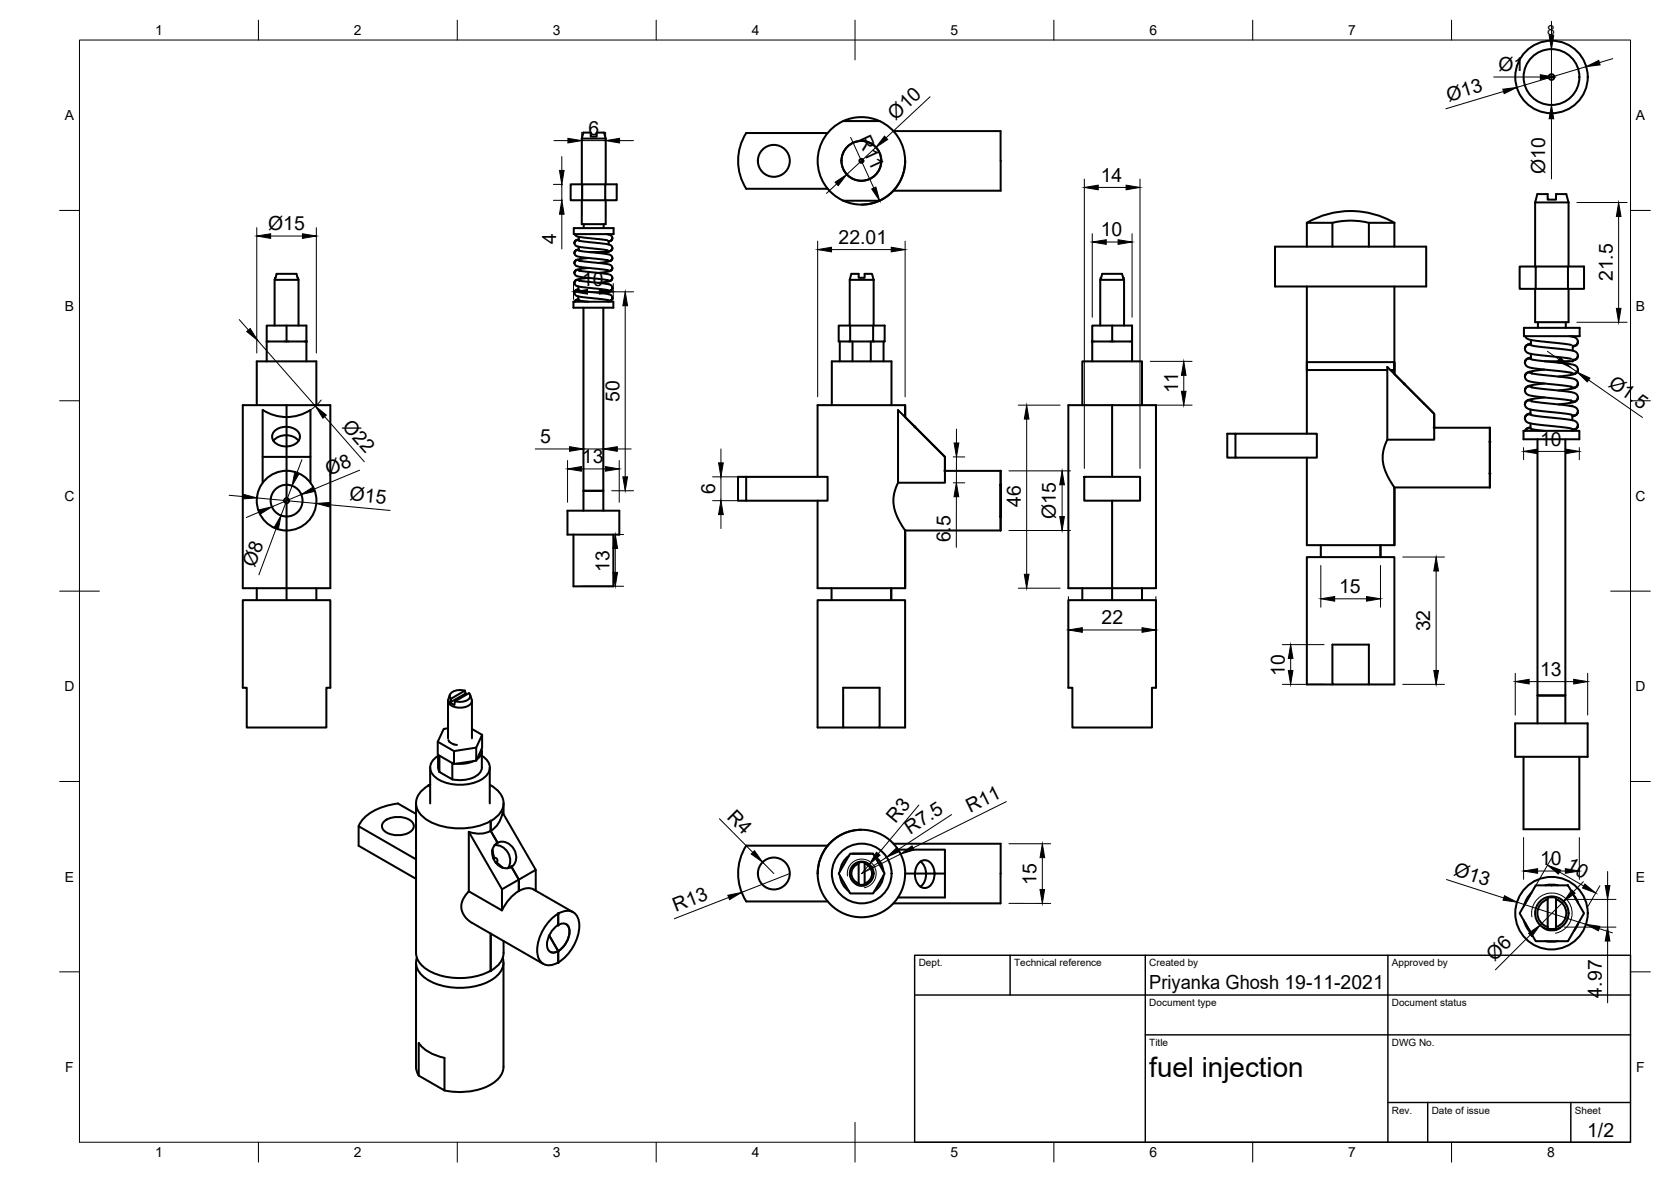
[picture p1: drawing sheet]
<svg xmlns="http://www.w3.org/2000/svg" width="420mm" height="297mm" viewBox="0 0 420 297" stroke-linecap="round" stroke-linejoin="round" font-family="sans-serif">
<!-- layer: Visible -->
<g fill="none" stroke="#000" stroke-width=".51">
<path d="M146.3 34.8l.4-1.5h1.8v1h1.5v-1h1.9l.4 1.5M146.3 34.8h6M146.3 34.8v11.5M152.3 34.8v11.5M208.1 33.4h-20.5a13 13 0 0 0 0 14h20.5M212 30.4h9.2M212 30.4a11 11 0 0 1 9.2 0M212 30.4a11 11 0 0 0-4.1 16.8 11 11 0 0 0 17.3 0 11 11 0 0 0-4-16.8M224.6 32.9h27v7.5v7.5h-27M144.3 57.3h10v1.5h-10zM144.5 58.8l.2 .4 .8 .3 7.2 .9M145.5 59.5v.9h-.7l-.4 .7"/>
<path d="M146.3 50.3v6h6v-6M146.4 46.3v4h-2.9v-4h11.6v4h-2.9M146.8 56.3v1M151.8 56.3v1M152.2 46.3v4h-5.8M152.5 58.8l.8 .2a.78 .78 0 0 1 .7 .9 .78 .78 0 0 1-1 .7M153 58.8v.1M212 50.4h9.2M227.6 40.4a11 11 0 0 1-11 11M328.6 56a21.9 21.9 0 0 1 22 0M335 56v6M344.2 56v6"/>
<path d="M350.6 56h-.7a51.5 51.5 0 0 1-9.8-.5h-2.2a30.7 30.7 0 0 1-8.6 .5h-.7v6M350.6 56v6M386 50.9l.5-2.1h2.6v1.4h2.1v-1.4h2.6l.6 2.1M386 50.9h8.4M386 50.9v16.1M394.4 50.9v16.1M69 70.3h6.1M75.1 70.3l-.6-1.5h-4.9l-.6 1.5v11.5M75.1 70.3v11.5M144.2 75.8h10v1.5h-10zM144.4 71.1l.4 .6 .7 .3 7.3 .9M144.4 73.6l.4 .6 .7 .3 7.3 .9"/>
<path d="M144.4 68.6l.4 .6 .8 .3 7.2 .9M144.4 66.1l.4 .6 .8 .3 7.2 .9M144.4 63.6l.3 .6 .7 .3 7.4 .9M144.4 61.1l.3 .5 .7 .4 7.3 .9M145.4 72v.9a.74 .74 0 0 0-1 .7M145.4 74.5v.9a.73 .73 0 0 0-.9 .4l.3-.4 .6-.2M145.4 72.7l-.7 .3-.3 .6M145.5 62v.9h-.7l-.4 .7M145.5 60.2l-.7 .2-.4 .7M145.5 62.7l-.8 .3-.3 .6M145.6 70.5l7.8 1a.78 .78 0 0 1 .5 1 .78 .78 0 0 1-.9 .5M145.6 73l7.8 1.1a.77 .77 0 0 1 .5 .9 .77 .77 0 0 1-.9 .5"/>
<path d="M145.6 68l6.9 .8 1 .3a.77 .77 0 0 1 .4 1.1 .77 .77 0 0 1-1.2 .2l.4 .2 .5-.1 .4-.7-.2 .5-.6 .4-2.7 .4M145.6 65.5l6.8 .8 1.1 .3a.76 .76 0 0 1 .4 1.1 .76 .76 0 0 1-1.2 .2l.4 .2 .5-.1 .4-.7-.2 .5-.4 .3-2.9 .5M145.6 63l6.6 .8 1.3 .3a.76 .76 0 0 1 .4 1.1 .76 .76 0 0 1-1.2 .2l.8 .1 .3-.2 .2-.5-.2 .5-.4 .3-2.9 .5M145.6 60.5l7.8 1a.78 .78 0 0 1 .6 1 .78 .78 0 0 1-1 .6M145.6 75.5l2.4 .3M145.7 70.5l-.5-.2-.4 .1-.4 .7M145.7 68l-.8-.1-.5 .7M145.7 65.5l-.8-.1-.3 .2-.2 .5M146.7 77.3v46h5v-46M148 64.8l-2.9 .5-.5 .3-.2 .5M148 67.3l-2.9 .5-.5 .3-.2 .5M148 69.8l-2.9 .5-.5 .3-.2 .5"/>
<path d="M152.5 71.3l.5 .1M152.5 63.3l-2 .3M153 73a.74 .74 0 0 0 1-.7l-.3 .6-.7 .3M153 75.5a.74 .74 0 0 0 1-.7l-.3 .6-.7 .3M153 73v.9M153 75.5v.3M153 63.1v.2h-5M153 60.6a.77 .77 0 0 0 1-.8l-.2 .6-.8 .3M153 63.1a.77 .77 0 0 0 1-.8l-.4 .7-.6 .2M153 60.6v.8M213.7 70.3h6M219.7 70.3l-.4-1.5h-1.9v1h-1.5v-1h-1.8l-.4 1.5v11.5"/>
<path d="M219.7 70.3v11.5M276.6 70.3h6M282.6 70.3l-.5-1.5h-4.9l-.6 1.5v11.5M282.6 70.3v11.5M320.6 62h38v10h-38zM328.6 72v37M350.6 72v21h-1M386 72.6v8.4h8.4v-8.4M386.1 67v5.6h-4v-5.6h16.2v5.6h-4M394.3 67v5.6h-8.2M67.1 85.8h9.9M67.1 85.8v-4h9.9v9"/>
<path d="M67.1 85.8v5M72.1 81.8v4M211.2 85.8v5M213.8 85.8h-2.9v-4h11.5v4h-.3M213.8 81.8v4h5.7v-4M214.4 85.8v5M218.9 85.8v5M219.5 85.8h2.6M222.2 85.8v5M274.6 85.8h10M274.6 85.8v-4h10v9M274.6 85.8v5"/>
<path d="M279.7 81.8v4M328.6 91h22v3M328.6 93h20.2M350.6 91v3l10 10v3.5h14v11.5v-8M383.2 82.4h14v2.1h-14zM383.4 98.1l.4 .9 1 .4 10.3 1.3M383.4 94.6l.3 .7 .9 .6 10.5 1.3M383.4 91.1l.4 .9 1 .4 10.3 1.3M383.4 87.6l.5 .9 .8 .4 10.3 1.3M383.5 84.5a2.76 2.76 0 0 0 2.6 1.1l8.9 1.1M384.9 88.9v1.3h-.9l-.4 .4-.2 .5M384.9 85.4v1.3l-.5-.1-.5 .2-.5 .8"/>
<path d="M384.9 86.3l-1.1 .5-.4 .8M384.9 89.8l-1.1 .5-.4 .8M385 97.3l10.3 1.3 .8 .2 .5 .5 .1 .8-.3 .6-.6 .2-.8-.2 .5 .2 .6-.1 .5-.4 .1-.5-.1 .5-.5 .5-1.4 .4-2.9 .3M385 93.8l10 1.2 1.1 .3 .5 .6 .1 .7-.3 .6-.6 .2-.8-.2 .5 .2h.6l.4-.3 .2-.7-.2 .6-.5 .5-4.2 .6M385 90.3l9.7 1.2 1.3 .3 .6 .5 .1 .6-.3 .8-.6 .2-.8-.2 .5 .2 .6-.1 .5-.4 .1-.5-.1 .5-.5 .5-1.3 .4-3 .3M385 86.8l10.9 1.5 .7 .5 .1 .8-.5 .7-.7 .1M385.2 97.3l-.5-.2h-.6l-.4 .3-.3 .7M385.2 93.8l-.6-.2-.6 .1-.4 .4-.2 .5M386.7 81v1.4M388.3 92.9l-3.7 .5-.8 .5-.4 .7M388.3 96.4l-3.8 .6-.9 .5-.2 .6M388.3 99.9l-4 .6-.7 .5-.2 .6"/>
<path d="M393.7 81v1.4M394.7 84.5l1.4 .3 .6 .8-.1 .9-.6 .4h-.5M394.7 90.8l-2.9 .3M395.5 90.4v.4h-7.1M395.5 86.9l.8-.2 .4-.8-.3 .8-.9 .4M395.5 90.4l.9-.2 .3-.8-.4 .9-.8 .3M395.5 84.5v.1M395.5 86.9v1.2M61 101.8h22.1v46h-22.1zM64.6 101.8v-11h14.9v11M66 114.8h12.1v-11.8a11 11 0 0 1-12 0l-.1 18.3M68.7 110.8a4.3 4.3 0 0 1 6.4 0"/>
<path d="M68.9 108.5a4.3 4.3 0 0 1 6.2 .2 2.15 2.15 0 0 1-1.6 3.2 3.9 3.9 0 0 1-5-1.7 1.87 1.87 0 0 1 .4-1.7zM72.1 101.8v10.4M72.1 112.2v6.1M72.1 118.3v6.9M72.1 118.3a7.5 7.5 0 0 0-7.5 7.5 7.5 7.5 0 0 0 7.5 7.5M72.1 118.3a7.5 7.5 0 0 1 7.5 7.5 7.5 7.5 0 0 1-7.5 7.5M78.1 114.8v6.5M187.6 119.8v6h20.5v-6h-22.5v6h2M209.1 101.8v-11h15.1v11M227.6 104.8v-3h-22v18M227.6 101.8v3l10 10v3.5h14v11.5v-8M251.6 118.3v15"/>
<path d="M268.6 101.8h22.1v46h-22.1zM272.1 101.8v-11h15v11M272.6 119.8h14.1v6h-14.1zM279.6 101.8v18M310.6 109v6h20.5v-6h-22.5v6h2M328.6 115v22h22M348.8 110.5h11.8v-6.5l-11.8-11.8v18.3l-.9 2.7-.2 2.3 .2 1.4 .5 1.7 2.2 3.9v14.5M374.6 107.5v15M374.6 119v3.5M383.1 108.3h14v2.1h-14zM383.4 101.6l.4 .9 1 .4 10.3 1.3M383.4 105.1l.5 1 1.1 .4 10.1 1.2"/>
<path d="M384.8 102.9v1.2h-.5l-.4 .2-.4 .4-.1 .4M384.8 106.4v1.2a1.04 1.04 0 0 0-1.3 .7l.4-.6 .9-.3M384.8 103.9l-1 .4-.4 .8M385 100.8l10.5 1.3 1 .6 .2 .8-.4 .8-.9 .1M385.1 104.3l10.8 1.5 .7 .5 .1 .8-.5 .7-.8 .1M385.1 107.8l3.3 .5M385.2 100.8l-.6-.2-.6 .1-.4 .4-.2 .5M386.6 110.4v64.4h7v-64.4M394.7 102l.7 .1M395.4 104.4l.9-.1 .4-.5v-.4l-.1 .5-.3 .4-.9 .4M395.4 107.9l.9-.2 .4-.8-.3 .8-1 .4M395.4 104.4v1.2"/>
<path d="M395.4 107.9v.4M72.1 125.2v8.1M72.1 133.3v17.5M142.7 128.3h13v6.1h-13zM144.2 134.4v12.9h10v-12.9M146.7 128.3v-5h5v5M205.6 125.8v22h22M225.8 121.3h11.8v-6.5l-11.8-11.8v18.3l-1 2.7-.2 2.3 .3 1.4 .5 1.7 2.2 3.9v14.5M227.6 133.3v14.5M227.6 133.3h24M251.6 129.8v3.5M279.6 125.8v25"/>
<path d="M332.1 137v3M347.1 137v3M374.6 122.5h-24v14.5M61 150.8h22.1v22h-1v10h-20.1v-10h-1zM64.6 147.8v3M79.5 147.8v3M209.1 147.8v3M224.1 147.8v3M268.6 150.8h22.1v22h-1.1v10h-20v-10h-1zM272.1 147.8v3M287.1 147.8v3M112.6 176.1v9.4"/>
<path d="M113.1 174.6l-.4 1.2a1.8 1.8 0 0 0 1.8 1.9 3.9 3.9 0 0 0 4-1.1l.1-.8-.4-1.2M113.4 175.6l3.5-2 .2 .7-3.9 2.2zM114.4 176.2a3.4 3.4 0 0 0 3.8-.9v-.7l-.3-.4-3.5 2-.2 .9-1-.6M116.9 173.6a3.4 3.4 0 0 0-3.7 .9l-.1 .7 .3 .4M117.1 174.3l.4 .1M118.7 176.1v9.4M212 172.8h9.2v10h-9.2zM335 162h9.2v10h-9.2zM335 172h-6.4v-32h22v32h-6.4M108.2 192.9v9M108.2 197.2l-.4 .2M110.1 186.4v3.3l4.1 2.3v-3.2"/>
<path d="M110.2 189.7v3.2M110.2 189.9a3.1 3.1 0 0 0-2 2.6 3.1 3.1 0 0 0 1.4 3 11.2 11.2 0 0 0 12.1 0 3.1 3.1 0 0 0 1.5-3 3.1 3.1 0 0 0-2-2.6M110.2 192.9l.3 1.1M110.5 189.9v4.1M112.6 183l-1 .2-1.5 3.2 4.1 2.4 5.5-.9 1.5-3.2M112.8 186l.2 .4M113 186.4l1.1 .7M113.7 191.8v4.1l-3.2-1.9M114.1 187.1l.8 .1M118.7 183.2l2.5 1.5M119.2 191.2l-2.4 .7h-2.1M119.7 187.9v3.3l-5.5 .8"/>
<path d="M121.1 188.3a2.32 2.32 0 0 1-1.2 2.5M121.2 188.8v4.1a3.9 3.9 0 0 1-3.8 3l-2.2 .1-1.4-.1M121.2 184.7v3.2l-1.5 3.3M123.1 192.9v9M123.2 197.2a5.4 5.4 0 0 1 3.4 5.2 6.4 6.4 0 0 1-4.3 4.5 17 17 0 0 1-15.5-1.2 4.4 4.4 0 0 1 0-7.7l1-.6M212 182.8h-6.4v-32h22v32h-6.4M381 181.8h18.2v8.4h-18.2zM383.1 190.2v18.2h14v-18.2M386.6 181.8v-7h7v7M96.6 206.4a5.6 5.6 0 0 1 7.2 .5 1.93 1.93 0 0 1-1.5 2.6 5.6 5.6 0 0 1-6.1-1.2 1.49 1.49 0 0 1 .4-1.9zM104.6 215.9l-14.4-8.3v4.9l14.4 8.4M104.6 204.5l-4.5-2.6a12.8 12.8 0 0 0-9.6 5l-.3 .7"/>
<path d="M104.6 201.9v37.6a6.2 6.2 0 0 0 4.5 5.1 17.5 17.5 0 0 0 14.3-.7M117.9 209v15l-1.3 1.7-.5 1.2-.1 1.2 .4 1.5 .8 1.1 1.4 1.1 18 10.4M117.9 209l8.3 14.5v5.3l-8.3-4.8M123.8 213.6l.4 2-.2 .2M123.8 213.6l.3 2.1M124.2 215.6h.5l.3 .3 .1 .5-.3 .3M124.3 212.4a3.8 3.8 0 0 1 3.4 5.8M124.7 212.1a3.4 3.4 0 0 1 5.1 2.8 2.68 2.68 0 0 1-1.4 3.1 2.68 2.68 0 0 1-3.3-.8 3.6 3.6 0 0 1-.4-5.1zM124.8 216.7l-.2 .1M124.8 216.7l1.5 1.3M124.9 211.9l.2-.1-1.7-3v-2.5v2.5l1.7 3-.3 .1M126.4 204.2l8.3 14.4-4.2 2.5"/>
<path d="M126.4 204.2a6.1 6.1 0 0 1-8.5 4.8M126.6 201.9v2.7M128.6 217.8l1.9 3.3-4.3 2.4M128.6 217.8l1.9 3.3v2.8M128.6 217.8l-.2 .1M134.7 218.6v5.2M205.6 219.5h.1M205.6 219.5a11 11 0 0 0 11 11 11 11 0 0 0 11-11h5.3M205.6 219.5a11 11 0 0 1 11-11 11 11 0 0 1 11 11M208.1 212.5h-20.5a13 13 0 0 0 0 14h20.5M213.5 215l-1 .9-.7 1.2-.6 1.9M213.8 214.5h5.7l2.9 5-2.9 5h-5.7l-2.9-5z"/>
<path d="M214.4 214.5h4.5M215.9 216.7l1.5 .1v5.4a1.33 1.33 0 0 1-1.5 0zM215.9 217a2.59 2.59 0 0 0-1.8 2.5 2.59 2.59 0 0 0 1.8 2.5M216.6 208.5a11 11 0 0 0-11 11M217.4 217a2.59 2.59 0 0 1 1.9 2.5 2.59 2.59 0 0 1-1.9 2.5M219.9 215l.9 .9 .8 1.2 .5 1.9M224.6 212h27v15h-27M225.8 213.5h11.8v6M231 216.9a2.13 2.13 0 0 1 2.2-.6 2.13 2.13 0 0 1 1.5 1.7 3.9 3.9 0 0 1-1.8 5.1 2.53 2.53 0 0 1-2.7-2.3 4.6 4.6 0 0 1 .8-3.9zM231.4 216.5l1 1.2 .5 1.8M232.9 219.5a3.9 3.9 0 0 1-1.5 3.3M232.9 219.5h2.1"/>
<path d="M235 219.5h2.6M237.6 219.5v6h-11.8M123.4 234.6v9.4M126.6 236.5a7.8 7.8 0 0 1-.5 4.8l-1.3 1.7-1.4 1M130.5 221.1v2.8M130.5 223.9a11.3 11.3 0 0 0-4.3 4.9M130.5 223.9l1.7-.7 1.6 .1 10.3 5.9M138.1 235.1l2.3 3.9M140.4 229.6v2.9M140.4 239v2.9M140.4 232.5l-.2 .1M140.4 239l-.9 .4-1.1-.2"/>
<path d="M140.4 232.5a5.6 5.6 0 0 0-2.6 6.1 1.67 1.67 0 0 0 2.6 .4M140.4 232.5a1.73 1.73 0 0 1 2-.2 1.73 1.73 0 0 1 .8 1.8 6.3 6.3 0 0 1-2.8 4.9M140.4 229.6a11.4 11.4 0 0 0-5.3 10.1 2.97 2.97 0 0 0 4.4 2.6l.9-.4M140.4 229.6a3.2 3.2 0 0 1 3.7-.4 3.2 3.2 0 0 1 1.6 3.5 11.7 11.7 0 0 1-5.3 9.2M142.4 232.3a3.5 3.5 0 0 1 .1 4.4l-1.2 1.6-.9 .7M211.2 220l.6 2 .7 1.1 1 .9M215.1 222.1l1.2 .5 1.2-.1M218.2 222.1l-.8 .4M222.1 220l-.5 2-.8 1.1-.9 .9M383.2 231.3l.7 1.8 1.2 1.5M383.6 232l1.1 1.9M384.7 225.1l-1.1 1.9"/>
<path d="M385.1 224.3l-1.2 1.6-.7 1.8M386.1 222.5h8.2l4 7-4 7h-8.2l-4-7zM388.1 233.1a3.6 3.6 0 0 0 4.2 0M389.1 226a3.6 3.6 0 0 0-2.5 3.5 3.6 3.6 0 0 0 2.5 3.5M389.1 233v-7.4l1.7-.1 .4 .1v7.8M389.1 233v.4M390.1 222.5h.1M390.2 222.5h.1M391.2 226a3.6 3.6 0 0 1 2.6 3.5 3.6 3.6 0 0 1-2.6 3.5M391.2 233.4l-.8 .1-1.3-.1M391.7 222.5l-1.6-.2-1.6 .2M391.7 236.5l-1.6 .2-1.6-.2"/>
<path d="M395.7 225l1.1 1.9M396.2 225.9l.1 .1M396.3 233h-.1M396.8 232.1l-1.1 1.9M104.6 241.9v26.2l.1 .9 .6 1.3M104.8 240.7a4.8 4.8 0 0 0 2.7 5.5 16.7 16.7 0 0 0 17-.6 4.5 4.5 0 0 0 1.9-4.9M126.6 241.9v26.2a5.8 5.8 0 0 1-3.8 4.8 17.5 17.5 0 0 1-11 1.1M105.3 262.1a9.9 9.9 0 0 0 6.5 3.7v8.2l-6.5-3.7z"/>
<circle cx="390.1" cy="19.3" r="9.1"/>
<circle cx="390.1" cy="19.4" r="7"/>
<circle cx="390.1" cy="19.4" r=".71"/>
<circle cx="194.6" cy="40.4" r="4"/>
<circle cx="216.6" cy="40.4" r="5"/>
<circle cx="216.6" cy="40.4" r=".5"/>
<circle cx="72.1" cy="125.8" r="4"/>
<circle cx="72.1" cy="125.8" r=".62"/>
<circle cx="194.6" cy="219.5" r="4"/>
<circle cx="216.7" cy="219.5" r="7.5"/>
<circle cx="216.7" cy="219.5" r="3"/>
<circle cx="390.1" cy="229.5" r="9.1"/>
<circle cx="390.2" cy="229.5" r="4.2"/>
</g>
<g fill="#000" stroke="#000" stroke-width=".25">
<circle cx="77" cy="85.8" r=".24"/>
<circle cx="274.6" cy="85.8" r=".24"/>
<circle cx="353.1" cy="96.4" r=".24"/>
<circle cx="230" cy="107.3" r=".24"/>
<circle cx="237.6" cy="118.3" r=".24"/>
<circle cx="360.6" cy="107.5" r=".24"/>
<circle cx="374.6" cy="119" r=".24"/>
<circle cx="374.6" cy="111" r=".24"/>
<circle cx="251.6" cy="129.8" r=".24"/>
<circle cx="251.6" cy="121.8" r=".24"/>
<circle cx="107.8" cy="197.4" r=".24"/>
<circle cx="123.4" cy="206.3" r=".24"/>
<circle cx="124.8" cy="216.7" r=".24"/>
<circle cx="128.6" cy="217.8" r=".24"/>
<circle cx="235" cy="219.5" r=".24"/>
<circle cx="140.4" cy="232.5" r=".24"/>
<circle cx="140.4" cy="229.6" r=".24"/>
<circle cx="140.4" cy="239" r=".24"/>
<circle cx="123.4" cy="244" r=".24"/>
<circle cx="140.4" cy="241.9" r=".24"/>
</g>
<g fill="#000">
<circle cx="214.4" cy="214.6" r=".25"/>
<circle cx="218.9" cy="214.6" r=".25"/>
</g>
<!-- layer: Visible Narrow -->
<path d="M213.1 220.1a3.6 3.6 0 0 1 2.9-4.2 3.6 3.6 0 0 1 4.2 3 3.6 3.6 0 0 1-2.9 4.2M385.2 230.4a5.1 5.1 0 0 1 4.1-5.9 5.1 5.1 0 0 1 5.9 4.1 5.1 5.1 0 0 1-4.1 5.9" fill="none" stroke="#000" stroke-width=".25"/>
<!-- layer: Border -->
<g fill="none" stroke="#000" stroke-width=".25">
<path d="M20 10.1h390v276.9h-390zM65 5.1v5M115 5.1v5M165 5.1v5M215 5.1v10M265 5.1v5M315 5.1v5M365 5.1v5M15 52.9h5M410 52.9h5M15 100.7h5M410 100.7h5"/>
<path d="M15 148.6h10M405 148.6h10M15 196.4h5M410 196.4h5M15 244.2h5M410 244.2h5M65 287v5M115 287v5M165 287v5M215 282.1v9.9M265 287v5M315 287v5"/>
<path d="M365 287v5"/>
</g>
<!-- layer: TitleBlock -->
<path d="M230 240.1h180v46.9h-180zM230 250h180M254 240.1v9.9M288 240.1v46.9M349 240.1v46.9M288 260.1h122M349 277.1h61M359 277.1v9.9M395 277.1v9.9" fill="none" stroke="#000" stroke-width=".36"/>
<!-- layer: Dimensions -->
<g fill="none" stroke="#000" stroke-width=".25">
<path d="M375.6 19.4h11.7M390.1 5.4v3.5M390.1 12.4v14M398.8 16.7l-17.4 5.3M405.5 14.7l-3.3 1M139.3 35.3h3.5M141.3 39.3v3.5M146.3 33.2v21M146.3 35.3h6M152.3 33.2v21M155.8 35.3h3.5M213.9 34.5l5.8 12.8"/>
<path d="M220.2 37l-7.3 6.8M233.8 24.3l-11 10.3M378 23l-14.4 4.3M390.1 29.9v15.1M64.6 57.2v31.5M68.1 59.3h8M79.5 57.2v31.5M139.1 46.3h2.3M139.1 50.3h2.3M141.3 46.3v4M141.3 53.8v8.8M210.4 46.2l-2.6 2.4"/>
<path d="M272.6 45v72.7M274.6 58.7v21M276.1 47.1h7M284.6 58.7v21M286.6 45v72.7M396.5 50.9h12.6M407 54.4v23.1M144.2 71.2v4M147.7 73.3h3M153.8 73.3h5.5M154.2 71.2v4M157.2 76.8v43"/>
<path d="M205.6 60.6v39.1M209.1 62.7h15M227.6 60.6v39.1M278.2 60.8h2.9M60.2 80.3l2.3 2.6M64.8 85.6l14.5 16.5M289.2 90.8h10.5M297.6 94.3v4M389.1 88.3l2.9 2M394.8 92.3l1.8 1.2M396.5 81h12.6M399.4 95.5l13.6 9.4"/>
<path d="M75.9 115.5l-1.2 3.3M80.8 100.5l-1.3 1.4-1.4 1.1M81.6 104.7l10 11.3M90.4 118.2l-11.4 4.7M134.6 112.8h8.6M142.7 115.7v10.5M146.2 117.8h6M146.7 110.7v10.5M146.7 112.8h5M151.7 110.7v10.5M155.2 112.8h3.5M155.7 115.7v10.5"/>
<path d="M179.2 119.8h26.8M181.3 112.8v3.5M181.3 119.8v6M239.7 114.8h2.9M240.5 107.8v3.5M240.5 114.8v6.5M253.7 118.3h15.5M256 101.8h10.6M258.1 105.3v39M289.2 101.8h10.5M383.1 112.5v3M386.6 113.4h7"/>
<path d="M397.1 112.5v3M57.6 124.5l3.5 .3M64.6 125.1l14.9 1.4M65.1 128.7l-3.2 1.4M69 128.3l1.4 1.1 1.7 .4M69.4 132.8l-4.3 11.7M73.4 122.1l-2.7 7.5M75.7 124.3l-7.3 3.1M83 126.9l15.1 1.4M146.3 134.3h10.5M153.8 123.3h5.5M154.7 137.8v6"/>
<path d="M179.2 125.8h26.8M181.3 129.3v3.5M239.7 121.3h2.9M240.5 124.8v12.7M253.7 133.3h15.5M267.1 121.8v8M352.7 140h10.5M146.3 147.3h10.5M256 147.8h10.6M268.6 149.9v10.5M272.1 158.3h15M290.6 149.9v10.5"/>
<path d="M332.1 142.1v10.5M335.6 150.5h8M347.1 142.1v10.5M361.1 143.5v25M322.4 172h10.5M322.4 162h10.5M324.5 165.5v3M352.7 172h10.5M381 169.2v10.5M384.5 171.3h11.2M399.2 169.2v10.5M180.9 205.7l8.4 8.5"/>
<path d="M191.8 216.7l2.8 2.8M198.6 219.5l-12.1 4.8M222.9 215.4l-6.2 4.1 1.9-2.3M226.4 214.6l-9.8 4.9M231 202.3l-10.2 12.3M239.3 204.7l-13.5 8.8M253 201.5l-23.4 11.6M253.7 212h10.5M262.1 215.5v8M383.1 210.5v10.5M386.6 218.9h7M390.2 215.6l-7 12.1"/>
<path d="M392.1 219.1l6.1 3.6M397.1 210.5v10.5M404.2 219v3.5M183.2 225.5l-13.6 5.4M253.7 227h10.5M363.7 221l14.4 4.7M381.4 226.7l17.4 5.6M384.8 235l-8.8 8.7M393.2 226.5l-6 6M393.4 226h12.9M393.4 233h12.9M398.1 221.6l-2.5 2.5"/>
<path d="M402.1 233.4l3.3 1M402.3 222.6l-3 5.1M404.2 226v7M404.2 236.5v15.5"/>
</g>
<g fill="#000" stroke="#000" stroke-width=".25">
<path d="M387.3 18.8l3.5 .6-3.5 .5zM389.5 8.9h1.2l-.6 3.5zM398.8 16.7l3.2-1.5 .3 1.1zM142.8 34.8l3.5 .5-3.5 .6zM152.3 35.3l3.5-.5v1.1zM222.4 34.2l.8 .9-3 1.9zM377.9 22.4l3.5-.4-3.2 1.5zM390.1 26.4l.6 3.5h-1.2zM64.6 59.3l3.5-.6v1.2zM76.1 58.7l3.4 .6-3.4 .6zM140.7 42.8h1.1l-.5 3.5zM141.3 50.3l.5 3.5h-1.1z"/>
<path d="M210 45.8l2.9-2-2.1 2.9zM219.2 47.5l1-.5 1 3.4zM272.6 47.1l3.5-.6v1.2zM283.1 46.5l3.5 .6-3.5 .6zM407 50.9l.6 3.5h-1.2zM144.2 73.3l3.5-.5v1.1zM150.7 72.8l3.5 .5-3.5 .6zM157.2 73.3l.6 3.5h-1.2zM205.6 62.7l3.5-.6v1.2zM224.1 62.1l3.5 .6-3.5 .6zM274.6 60.8l3.6-.6v1.2zM281.1 60.2l3.5 .6-3.5 .6z"/>
<path d="M406.4 77.5h1.2l-.6 3.5zM62 83.3l.9-.7 1.9 3zM297.6 90.8l.6 3.5h-1.1zM297.1 98.3h1.1l-.6 3.5zM392.3 89.8l2.5 2.5-3.2-1.5zM396.6 93.5l3.2 1.5-.7 1zM74.1 118.6l1.1 .4-1.8 3.1zM79.3 102.1l2.8 2.2-.9 .8zM143.2 112.3l3.5 .5-3.5 .6zM142.7 117.8l3.5-.6v1.2zM152.2 117.2l3.5 .6-3.5 .6zM151.7 112.8l3.5-.5v1.1z"/>
<path d="M156.6 119.8h1.2l-.6 3.5zM180.7 116.3h1.2l-.6 3.5zM239.9 111.3h1.2l-.6 3.5zM258.1 101.8l.6 3.5h-1.1zM383.1 113.4l3.5-.6v1.2zM393.6 112.8l3.5 .6-3.5 .6zM61.2 124.2l3.4 .9-3.6 .3zM64.9 128.2l3.5-.8-3 1.9zM70.7 129.6l-.7 3.5-1.1-.5zM75.7 124.3l3-1.9 .5 1.1zM79.5 126.5l3.6-.2-.1 1.1zM154.7 134.3l.6 3.5h-1.2z"/>
<path d="M181.3 125.8l.6 3.5h-1.2zM240.5 121.3l.6 3.5h-1.2zM266.5 129.8h1.1l-.5 3.5zM267.1 118.3l.5 3.5h-1.1zM154.1 143.8h1.2l-.6 3.5zM257.6 144.3h1.1l-.6 3.5zM268.6 158.3l3.5-.6v1.2zM287.1 157.7l3.5 .6-3.5 .6zM332.1 150.5l3.5-.6v1.2zM343.6 149.9l3.5 .6-3.5 .6zM361.1 140l.6 3.5h-1.2zM324.5 162l.6 3.5h-1.2z"/>
<path d="M323.9 168.5h1.2l-.6 3.5zM360.5 168.5h1.2l-.6 3.5zM381 171.3l3.5-.6v1.2zM395.7 170.7l3.5 .6-3.5 .6zM188.9 214.6l.8-.8 2.1 2.9zM220.4 214.2l.9 .7-2.7 2.3zM222.9 215.4l2.6-2.4 .7 1zM226.4 214.6l2.9-2 .5 1zM262.1 212l.6 3.5h-1.2zM383.1 218.9l3.5-.6v1.2zM389.1 217.4l3.3 1.3-.6 1zM393.6 218.3l3.5 .6-3.5 .6z"/>
<path d="M183 225l3.5-.7-3.1 1.8zM261.5 223.5h1.2l-.6 3.5zM378.3 225.1l3.1 1.6-3.5-.5zM384.3 234.5l2.9-2-2 2.9zM395.2 223.7l.8 .8-2.8 2zM398.5 222.2l2.7 2.2-3.3-1.2zM398.8 232.3l3.5 .5-.4 1.1zM403.6 222.5h1.2l-.6 3.5zM404.2 233l.6 3.5h-1.2z"/>
</g>
<text font-size="7" x="289" y="270.6">fuel injection</text>
<g font-size="4.9">
<text x="376.8" y="17.8">Ø1</text>
<text x="364.3" y="25.5" transform="rotate(-17 364.3 25.5)">Ø13</text>
<text x="147.9" y="33.9">6</text>
<text x="215.6" y="34.9" transform="rotate(65 215.6 34.9)">R11</text>
<text x="225.2" y="30.3" transform="rotate(-43 225.2 30.3)">Ø10</text>
<text x="276.8" y="45.7">14</text>
<text x="388.6" y="43.8" transform="rotate(-90 388.6 43.8)">Ø10</text>
<text x="67.4" y="57.8">Ø15</text>
<text x="276.8" y="59.4">10</text>
<text x="139.8" y="61.2" transform="rotate(-90 139.8 61.2)">4</text>
<text x="210.8" y="61.3">22.01</text>
<text x="146.3" y="71.9">10</text>
<text x="405.6" y="70.7" transform="rotate(-90 405.6 70.7)">21.5</text>
<text x="155.7" y="101" transform="rotate(-90 155.7 101)">50</text>
<text x="296.2" y="98.9" transform="rotate(-90 296.2 98.9)">11</text>
<text x="404.2" y="96.9" transform="rotate(35 404.2 96.9)">Ø1.5</text>
<text x="85.9" y="107.2" transform="rotate(49 85.9 107.2)">Ø22</text>
<text x="135.8" y="111.4">5</text>
<text x="387.2" y="112">10</text>
<text x="82.7" y="119.7" transform="rotate(-23 82.7 119.7)">Ø8</text>
<text x="146.3" y="116.4">13</text>
<text x="87.8" y="125.8" transform="rotate(5 87.8 125.8)">Ø15</text>
<text x="179.8" y="124.2" transform="rotate(-90 179.8 124.2)">6</text>
<text x="256.7" y="127.5" transform="rotate(-90 256.7 127.5)">46</text>
<text x="265.5" y="130.4" transform="rotate(-90 265.5 130.4)">Ø15</text>
<text x="239" y="136.3" transform="rotate(-90 239 136.3)">6.5</text>
<text x="64.1" y="142.8" transform="rotate(-70 64.1 142.8)">Ø8</text>
<text x="153.2" y="143.7" transform="rotate(-90 153.2 143.7)">13</text>
<text x="336.7" y="149">15</text>
<text x="277" y="156.9">22</text>
<text x="359.6" y="158.7" transform="rotate(-90 359.6 158.7)">32</text>
<text x="323.1" y="169.8" transform="rotate(-90 323.1 169.8)">10</text>
<text x="387.2" y="169.8">13</text>
<text x="182.6" y="205.5" transform="rotate(45 182.6 205.5)">R4</text>
<text x="225.1" y="207.1" transform="rotate(-50 225.1 207.1)">R3</text>
<text x="228.8" y="209.8" transform="rotate(-33 228.8 209.8)">R7.5</text>
<text x="243.9" y="204.4" transform="rotate(-26 243.9 204.4)">R11</text>
<text x="365.3" y="219.9" transform="rotate(18 365.3 219.9)">Ø13</text>
<text x="387.2" y="217.4">10</text>
<text x="393.4" y="218.2" transform="rotate(30 393.4 218.2)">10</text>
<text x="260.6" y="222.4" transform="rotate(-90 260.6 222.4)">15</text>
<text x="170" y="229.2" transform="rotate(-21 170 229.2)">R13</text>
<text x="375.8" y="241.8" transform="rotate(-45 375.8 241.8)">Ø6</text>
<text x="289" y="248.5">Priyanka Ghosh 19-11-2021</text>
<text x="402.8" y="250.7" transform="rotate(-90 402.8 250.7)">4.97</text>
<text x="399.1" y="285.7">1/2</text>
</g>
<g font-size="3.5">
<text x="39" y="8.8">1</text>
<text x="89" y="8.8">2</text>
<text x="139" y="8.8">3</text>
<text x="189" y="8.8">4</text>
<text x="239" y="8.8">5</text>
<text x="289" y="8.8">6</text>
<text x="339" y="8.8">7</text>
<text x="389" y="8.8">8</text>
<text x="16.3" y="30.2">A</text>
<text x="411.3" y="30.2">A</text>
<text x="16.3" y="78">B</text>
<text x="411.3" y="78">B</text>
<text x="16.2" y="125.9">C</text>
<text x="411.2" y="125.9">C</text>
<text x="16.2" y="173.7">D</text>
<text x="411.2" y="173.7">D</text>
<text x="16.3" y="221.6">E</text>
<text x="411.3" y="221.6">E</text>
<text x="16.4" y="269.4">F</text>
<text x="411.4" y="269.4">F</text>
<text x="39" y="290.8">1</text>
<text x="89" y="290.8">2</text>
<text x="139" y="290.8">3</text>
<text x="189" y="290.8">4</text>
<text x="239" y="290.8">5</text>
<text x="289" y="290.8">6</text>
<text x="339" y="290.8">7</text>
<text x="389" y="290.8">8</text>
</g>
<g font-size="2.5">
<text x="231" y="242.9">Dept.</text>
<text x="255" y="242.9">Technical reference</text>
<text x="289" y="242.9">Created by</text>
<text x="350" y="242.9">Approved by</text>
<text x="289" y="252.8">Document type</text>
<text x="350" y="252.8">Document status</text>
<text x="289" y="262.9">Title</text>
<text x="350" y="262.9">DWG No.</text>
<text x="350" y="279.9">Rev.</text>
<text x="360" y="279.9">Date of issue</text>
<text x="396" y="279.9">Sheet</text>
</g>
</svg>
